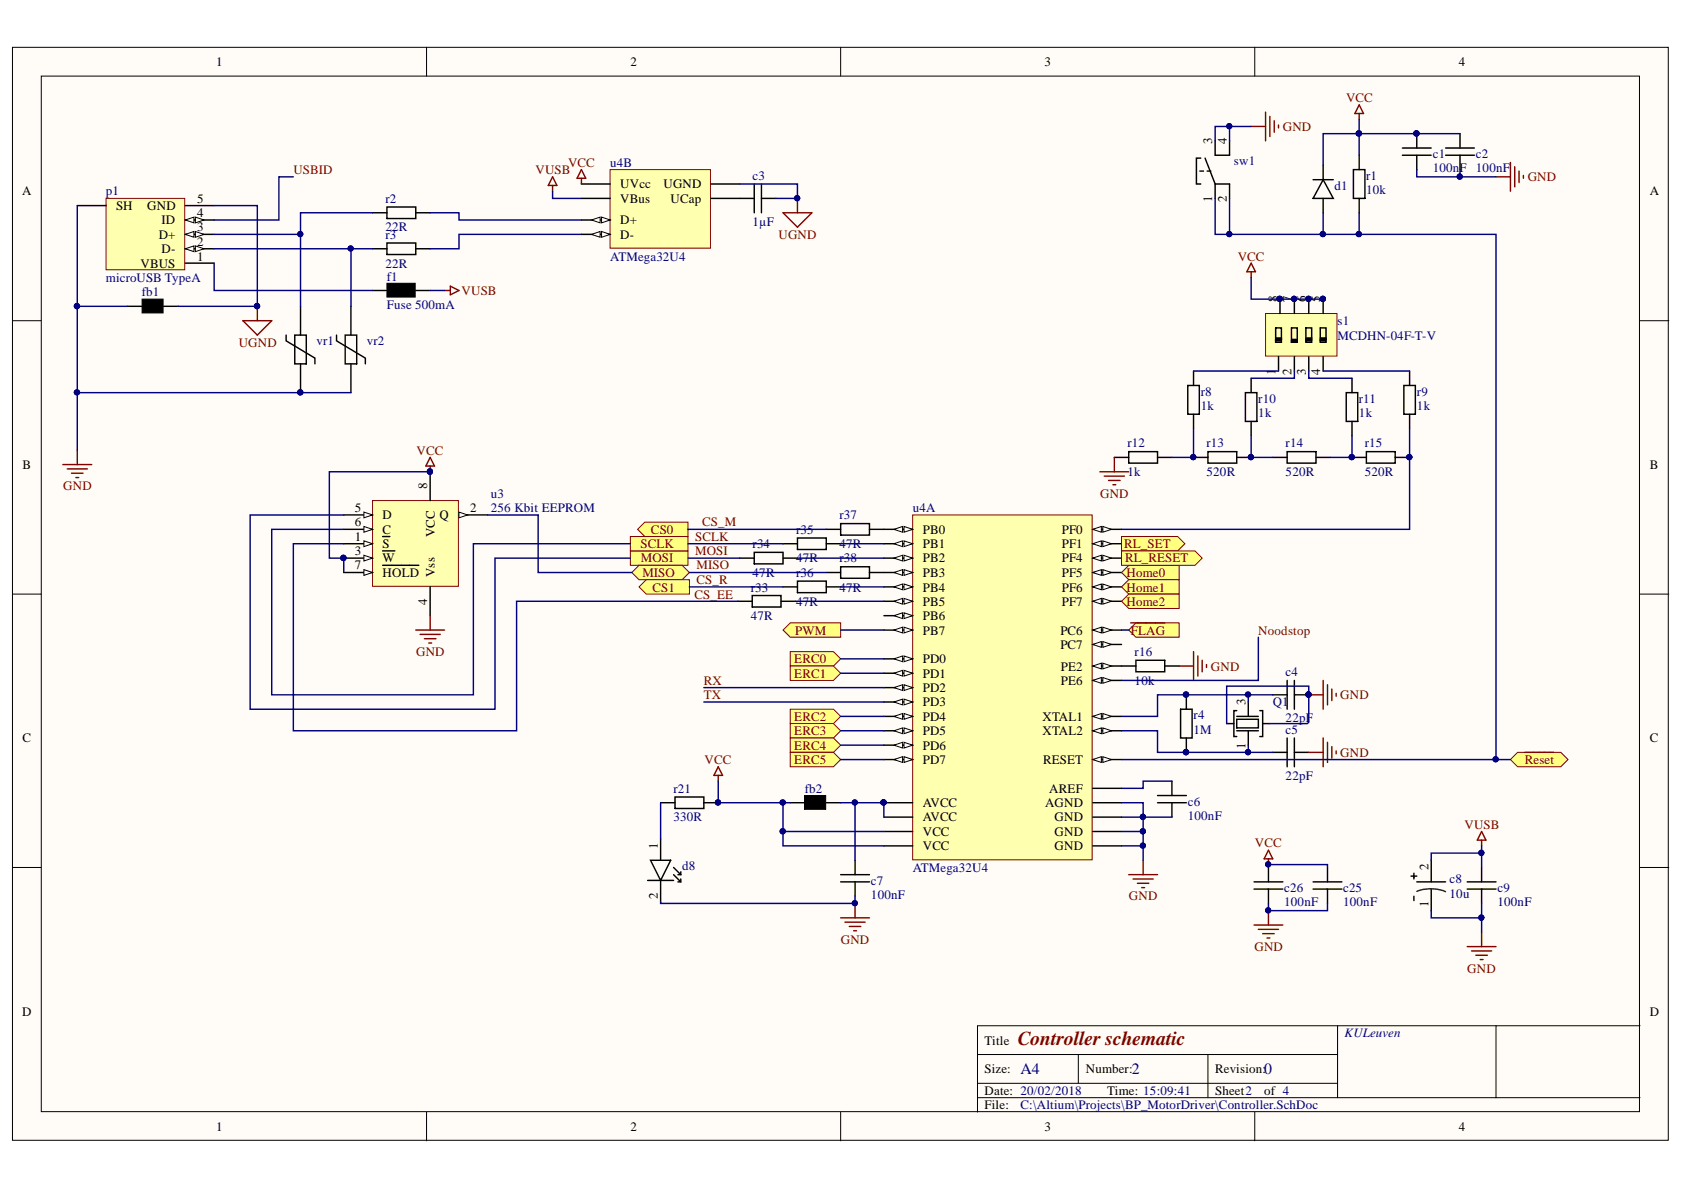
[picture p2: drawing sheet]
<svg xmlns="http://www.w3.org/2000/svg" width="297mm" height="210mm" viewBox="0 0 297 210" stroke-linecap="round" stroke-linejoin="round" font-family="sans-serif">
<g fill="#fffcf8" stroke="#000" stroke-width=".18">
<path d="M2.2 8.3h292.1v192.8h-292.1z"/>
<path d="M7.3 13.4h281.9v182.7h-281.9z"/>
</g>
<g fill="none" stroke="#000" stroke-width=".18">
<path d="M75.2 8.3v5.1M148.3 8.3v5.1M221.3 8.3v5.1M2.2 56.6h5.1M289.3 56.6h5.1M2.2 104.8h5.1M289.3 104.8h5.1M2.2 153h5.1M289.3 153h5.1M75.2 196.2v5M148.3 196.2v5M172.4 186h63.5"/>
<path d="M172.4 193.6h116.9M172.4 191.1h63.5M190.2 186v5.1M213.1 186v7.6M221.3 196.2v5M235.9 180.9v12.7M263.9 180.9h-91.5v15.3M289.3 180.9h-25.4v12.7"/>
</g>
<path d="M18.7 35h13.9v12.6h-13.9z" fill="#ffffb0" stroke="#800000" stroke-width=".18"/>
<path d="M13.6 36.3h5.1M32.7 38.8h5.1M32.7 36.3h5.1M32.7 46.4h5.1M32.7 43.9h5.1M32.7 41.3h5.1" fill="none" stroke="#000" stroke-width=".25"/>
<path d="M161 90.8h31.6v60.9h-31.6z" fill="#ffffb0" stroke="#800000" stroke-width=".18"/>
<path d="M192.7 93.4h5.1M155.9 149.2h5.1M155.9 146.7h5.1M155.9 144.1h5.1M155.9 141.6h5.1" fill="none" stroke="#000" stroke-width=".25"/>
<circle cx="155.8" cy="141.5" r=".46" fill="#000080" stroke="#000080" stroke-width=".18"/>
<path d="M192.7 93.4l1.6-.5v1z" fill="#fffcf8"/>
<path d="M192.7 93.4l1.6-.5v1z" fill="none" stroke="#000" stroke-width=".18"/>
<path d="M194.5 92.9l1.5 .5-1.5 .5z" fill="#fffcf8"/>
<path d="M194.5 92.9l1.5 .5-1.5 .5z" fill="none" stroke="#000" stroke-width=".18"/>
<path d="M192.7 95.9h5.1" fill="none" stroke="#000" stroke-width=".25"/>
<path d="M192.7 95.9l1.6-.5v1z" fill="#fffcf8"/>
<path d="M192.7 95.9l1.6-.5v1z" fill="none" stroke="#000" stroke-width=".18"/>
<path d="M194.5 95.4l1.5 .5-1.5 .5z" fill="#fffcf8"/>
<path d="M194.5 95.4l1.5 .5-1.5 .5z" fill="none" stroke="#000" stroke-width=".18"/>
<path d="M192.7 98.4h5.1" fill="none" stroke="#000" stroke-width=".25"/>
<path d="M192.7 98.4l1.6-.5v1.1z" fill="#fffcf8"/>
<path d="M192.7 98.4l1.6-.5v1.1z" fill="none" stroke="#000" stroke-width=".18"/>
<path d="M194.5 97.9l1.5 .5-1.5 .6z" fill="#fffcf8"/>
<path d="M194.5 97.9l1.5 .5-1.5 .6z" fill="none" stroke="#000" stroke-width=".18"/>
<path d="M192.7 101h5.1" fill="none" stroke="#000" stroke-width=".25"/>
<path d="M192.7 101l1.6-.5v1z" fill="#fffcf8"/>
<path d="M192.7 101l1.6-.5v1z" fill="none" stroke="#000" stroke-width=".18"/>
<path d="M194.5 100.5l1.5 .5-1.5 .5z" fill="#fffcf8"/>
<path d="M194.5 100.5l1.5 .5-1.5 .5z" fill="none" stroke="#000" stroke-width=".18"/>
<path d="M192.7 103.5h5.1" fill="none" stroke="#000" stroke-width=".25"/>
<path d="M192.7 103.5l1.6-.5v1z" fill="#fffcf8"/>
<path d="M192.7 103.5l1.6-.5v1z" fill="none" stroke="#000" stroke-width=".18"/>
<path d="M194.5 103l1.5 .5-1.5 .5z" fill="#fffcf8"/>
<path d="M194.5 103l1.5 .5-1.5 .5z" fill="none" stroke="#000" stroke-width=".18"/>
<path d="M192.7 106.1h5.1" fill="none" stroke="#000" stroke-width=".25"/>
<path d="M192.7 106.1l1.6-.5v1z" fill="#fffcf8"/>
<path d="M192.7 106.1l1.6-.5v1z" fill="none" stroke="#000" stroke-width=".18"/>
<path d="M194.5 105.6l1.5 .5-1.5 .5z" fill="#fffcf8"/>
<path d="M194.5 105.6l1.5 .5-1.5 .5z" fill="none" stroke="#000" stroke-width=".18"/>
<path d="M155.9 116.2h5.1" fill="none" stroke="#000" stroke-width=".25"/>
<path d="M159.5 115.7l1.5 .5-1.5 .5z" fill="#fffcf8"/>
<path d="M159.5 115.7l1.5 .5-1.5 .5z" fill="none" stroke="#000" stroke-width=".18"/>
<path d="M157.7 116.2l1.5-.5v1z" fill="#fffcf8"/>
<path d="M157.7 116.2l1.5-.5v1z" fill="none" stroke="#000" stroke-width=".18"/>
<path d="M155.9 118.8h5.1" fill="none" stroke="#000" stroke-width=".25"/>
<path d="M159.5 118.2l1.5 .6-1.5 .5z" fill="#fffcf8"/>
<path d="M159.5 118.2l1.5 .6-1.5 .5z" fill="none" stroke="#000" stroke-width=".18"/>
<path d="M157.7 118.8l1.5-.6v1.1z" fill="#fffcf8"/>
<path d="M157.7 118.8l1.5-.6v1.1z" fill="none" stroke="#000" stroke-width=".18"/>
<path d="M155.9 121.3h5.1" fill="none" stroke="#000" stroke-width=".25"/>
<path d="M159.5 120.8l1.5 .5-1.5 .5z" fill="#fffcf8"/>
<path d="M159.5 120.8l1.5 .5-1.5 .5z" fill="none" stroke="#000" stroke-width=".18"/>
<path d="M157.7 121.3l1.5-.5v1z" fill="#fffcf8"/>
<path d="M157.7 121.3l1.5-.5v1z" fill="none" stroke="#000" stroke-width=".18"/>
<path d="M155.9 123.8h5.1" fill="none" stroke="#000" stroke-width=".25"/>
<path d="M159.5 123.3l1.5 .5-1.5 .5z" fill="#fffcf8"/>
<path d="M159.5 123.3l1.5 .5-1.5 .5z" fill="none" stroke="#000" stroke-width=".18"/>
<path d="M157.7 123.8l1.5-.5v1z" fill="#fffcf8"/>
<path d="M157.7 123.8l1.5-.5v1z" fill="none" stroke="#000" stroke-width=".18"/>
<path d="M155.9 126.4h5.1" fill="none" stroke="#000" stroke-width=".25"/>
<path d="M159.5 125.9l1.5 .5-1.5 .5z" fill="#fffcf8"/>
<path d="M159.5 125.9l1.5 .5-1.5 .5z" fill="none" stroke="#000" stroke-width=".18"/>
<path d="M157.7 126.4l1.5-.5v1z" fill="#fffcf8"/>
<path d="M157.7 126.4l1.5-.5v1z" fill="none" stroke="#000" stroke-width=".18"/>
<path d="M155.9 128.9h5.1" fill="none" stroke="#000" stroke-width=".25"/>
<path d="M159.5 128.4l1.5 .5-1.5 .5z" fill="#fffcf8"/>
<path d="M159.5 128.4l1.5 .5-1.5 .5z" fill="none" stroke="#000" stroke-width=".18"/>
<path d="M157.7 128.9l1.5-.5v1z" fill="#fffcf8"/>
<path d="M157.7 128.9l1.5-.5v1z" fill="none" stroke="#000" stroke-width=".18"/>
<path d="M155.9 131.4h5.1" fill="none" stroke="#000" stroke-width=".25"/>
<path d="M159.5 130.9l1.5 .5-1.5 .5z" fill="#fffcf8"/>
<path d="M159.5 130.9l1.5 .5-1.5 .5z" fill="none" stroke="#000" stroke-width=".18"/>
<path d="M157.7 131.4l1.5-.5v1z" fill="#fffcf8"/>
<path d="M157.7 131.4l1.5-.5v1z" fill="none" stroke="#000" stroke-width=".18"/>
<path d="M155.9 134h5.1" fill="none" stroke="#000" stroke-width=".25"/>
<path d="M159.5 133.5l1.5 .5-1.5 .5z" fill="#fffcf8"/>
<path d="M159.5 133.5l1.5 .5-1.5 .5z" fill="none" stroke="#000" stroke-width=".18"/>
<path d="M157.7 134l1.5-.5v1z" fill="#fffcf8"/>
<path d="M157.7 134l1.5-.5v1z" fill="none" stroke="#000" stroke-width=".18"/>
<path d="M155.9 93.4h5.1M155.9 95.9h5.1M155.9 98.4h5.1" fill="none" stroke="#000" stroke-width=".25"/>
<path d="M159.5 97.9l1.5 .5-1.5 .6z" fill="#fffcf8"/>
<path d="M159.5 97.9l1.5 .5-1.5 .6z" fill="none" stroke="#000" stroke-width=".18"/>
<path d="M157.7 98.4l1.5-.5v1.1z" fill="#fffcf8"/>
<path d="M157.7 98.4l1.5-.5v1.1z" fill="none" stroke="#000" stroke-width=".18"/>
<path d="M155.9 101h5.1" fill="none" stroke="#000" stroke-width=".25"/>
<path d="M159.5 100.5l1.5 .5-1.5 .5z" fill="#fffcf8"/>
<path d="M159.5 100.5l1.5 .5-1.5 .5z" fill="none" stroke="#000" stroke-width=".18"/>
<path d="M157.7 101l1.5-.5v1z" fill="#fffcf8"/>
<path d="M157.7 101l1.5-.5v1z" fill="none" stroke="#000" stroke-width=".18"/>
<path d="M155.9 103.5h5.1" fill="none" stroke="#000" stroke-width=".25"/>
<path d="M159.5 103l1.5 .5-1.5 .5z" fill="#fffcf8"/>
<path d="M159.5 103l1.5 .5-1.5 .5z" fill="none" stroke="#000" stroke-width=".18"/>
<path d="M157.7 103.5l1.5-.5v1z" fill="#fffcf8"/>
<path d="M157.7 103.5l1.5-.5v1z" fill="none" stroke="#000" stroke-width=".18"/>
<path d="M155.9 106.1h5.1" fill="none" stroke="#000" stroke-width=".25"/>
<path d="M159.5 105.6l1.5 .5-1.5 .5z" fill="#fffcf8"/>
<path d="M159.5 105.6l1.5 .5-1.5 .5z" fill="none" stroke="#000" stroke-width=".18"/>
<path d="M157.7 106.1l1.5-.5v1z" fill="#fffcf8"/>
<path d="M157.7 106.1l1.5-.5v1z" fill="none" stroke="#000" stroke-width=".18"/>
<path d="M155.9 108.6h5.1" fill="none" stroke="#000" stroke-width=".25"/>
<path d="M159.5 108.1l1.5 .5-1.5 .5z" fill="#fffcf8"/>
<path d="M159.5 108.1l1.5 .5-1.5 .5z" fill="none" stroke="#000" stroke-width=".18"/>
<path d="M157.7 108.6l1.5-.5v1z" fill="#fffcf8"/>
<path d="M157.7 108.6l1.5-.5v1z" fill="none" stroke="#000" stroke-width=".18"/>
<path d="M155.9 111.1h5.1" fill="none" stroke="#000" stroke-width=".25"/>
<path d="M159.5 110.6l1.5 .5-1.5 .5z" fill="#fffcf8"/>
<path d="M159.5 110.6l1.5 .5-1.5 .5z" fill="none" stroke="#000" stroke-width=".18"/>
<path d="M157.7 111.1l1.5-.5v1z" fill="#fffcf8"/>
<path d="M157.7 111.1l1.5-.5v1z" fill="none" stroke="#000" stroke-width=".18"/>
<path d="M192.7 111.1h5.1" fill="none" stroke="#000" stroke-width=".25"/>
<path d="M192.7 111.1l1.6-.5v1z" fill="#fffcf8"/>
<path d="M192.7 111.1l1.6-.5v1z" fill="none" stroke="#000" stroke-width=".18"/>
<path d="M194.5 110.6l1.5 .5-1.5 .5z" fill="#fffcf8"/>
<path d="M194.5 110.6l1.5 .5-1.5 .5z" fill="none" stroke="#000" stroke-width=".18"/>
<path d="M192.7 113.7h5.1" fill="none" stroke="#000" stroke-width=".25"/>
<path d="M192.7 113.7l1.6-.5v1z" fill="#fffcf8"/>
<path d="M192.7 113.7l1.6-.5v1z" fill="none" stroke="#000" stroke-width=".18"/>
<path d="M194.5 113.2l1.5 .5-1.5 .5z" fill="#fffcf8"/>
<path d="M194.5 113.2l1.5 .5-1.5 .5z" fill="none" stroke="#000" stroke-width=".18"/>
<path d="M192.7 117.5h5.1" fill="none" stroke="#000" stroke-width=".25"/>
<path d="M192.7 117.5l1.6-.5v1z" fill="#fffcf8"/>
<path d="M192.7 117.5l1.6-.5v1z" fill="none" stroke="#000" stroke-width=".18"/>
<path d="M194.5 117l1.5 .5-1.5 .5z" fill="#fffcf8"/>
<path d="M194.5 117l1.5 .5-1.5 .5z" fill="none" stroke="#000" stroke-width=".18"/>
<path d="M192.7 120h5.1M192.7 128.9h5.1" fill="none" stroke="#000" stroke-width=".25"/>
<path d="M192.7 128.9l1.6-.5v1z" fill="#fffcf8"/>
<path d="M192.7 128.9l1.6-.5v1z" fill="none" stroke="#000" stroke-width=".18"/>
<path d="M194.5 128.4l1.5 .5-1.5 .5z" fill="#fffcf8"/>
<path d="M194.5 128.4l1.5 .5-1.5 .5z" fill="none" stroke="#000" stroke-width=".18"/>
<path d="M192.7 126.4h5.1" fill="none" stroke="#000" stroke-width=".25"/>
<path d="M192.7 126.4l1.6-.5v1z" fill="#fffcf8"/>
<path d="M192.7 126.4l1.6-.5v1z" fill="none" stroke="#000" stroke-width=".18"/>
<path d="M194.5 125.9l1.5 .5-1.5 .5z" fill="#fffcf8"/>
<path d="M194.5 125.9l1.5 .5-1.5 .5z" fill="none" stroke="#000" stroke-width=".18"/>
<path d="M192.7 134h5.1" fill="none" stroke="#000" stroke-width=".25"/>
<path d="M192.7 134l1.6-.5v1z" fill="#fffcf8"/>
<path d="M192.7 134l1.6-.5v1z" fill="none" stroke="#000" stroke-width=".18"/>
<path d="M194.5 133.5l1.5 .5-1.5 .5z" fill="#fffcf8"/>
<path d="M194.5 133.5l1.5 .5-1.5 .5z" fill="none" stroke="#000" stroke-width=".18"/>
<path d="M192.7 139.1h5.1M192.7 141.6h5.1M192.7 144.1h5.1M192.7 146.7h5.1M192.7 149.2h5.1" fill="none" stroke="#000" stroke-width=".25"/>
<circle cx="155.8" cy="141.5" r=".46" fill="#000080" stroke="#000080" stroke-width=".18"/>
<path d="M107.6 29.9h17.7v13.9h-17.7z" fill="#ffffb0" stroke="#800000" stroke-width=".18"/>
<g fill="none" stroke="#000" stroke-width=".25">
<path d="M65.7 37.5h2.6M68.3 36.5h5v2h-5zM73.3 37.5h2.6M102.6 32.5h5M102.6 38.8h5M102.6 35h5M125.4 32.5h5.1M125.4 35h7.6M133 32.5v5M134.3 35h2.6M134.3 32.5v5M22.5 54h2.6"/>
<path d="M28.9 54h2.5M50.5 59.1v1l5.1 3.1v1M52 59.1h2v5.1h-2zM53 54v5.1M59.4 59.1v1l5 3.1v1M60.9 59.1h2v5.1h-2zM61.9 54v5.1M65.7 43.9h2.6M65.7 51.2h2.6M68.3 42.9h5v2h-5zM73.3 43.9h2.6M73.3 51.2h2.6"/>
<path d="M102.6 41.3h5M53 64.2v5.1M61.9 64.2v5.1M206.7 137.8v2.5M208.2 125.1h2.1v5.1h-2.1zM216.4 127.6h1.2M218.1 126.9h3.9v1.5h-3.9zM218.1 125.3h-.5v4.6h.5M218.1 128.9h3.9M218.1 126.4h3.9M220.2 123.8v2.6M220.2 128.9v2.5"/>
<path d="M222.2 125.3h.5v4.6h-.5M222.7 127.6h1.3M224.5 122.6h2.5M224.5 132.7h2.5M227 120v5.1M227 130.2v5M228.3 120v5.1M228.3 130.2v5M228.3 132.7h2.6M139.4 141.6h2.5M145.7 141.6h2.6M148.3 155.6h5.1"/>
<path d="M148.3 154.3h5.1M150.8 151.7v2.6M150.8 155.6v2.5M204.2 141.6h5.1M204.2 140.3h5.1M206.7 141.6v2.5"/>
</g>
<g fill="none" stroke="#800000" stroke-width=".25">
<path d="M102.6 29.9l.7 1.5h-1.5zM102.6 31.4v1.1M138.1 37.5h5.1l-2.5 2.6zM140.7 35v2.5M42.8 56.6h5.1l-2.5 2.5zM45.4 54v2.6M13.6 79.4v2.5M11.1 81.9h5.1M11.9 82.7h3.5M12.6 83.5h2M13.4 84.2h.5M126.7 135.2l.7 1.6h-1.5z"/>
<path d="M126.7 136.8v1M230.9 122.6h2.5M230.9 132.7h2.5M233.4 120v5.1M233.4 130.2v5M234.2 120.8v3.5M234.2 130.9v3.6M234.9 121.5v2.1M234.9 131.7v2M235.7 122.3v.5M235.7 132.5v.5M150.8 159.4v2.5"/>
<path d="M199.1 154.3h5.1M199.9 155h3.5M200.6 155.8h2.1M201.4 156.6h.5M201.6 151.7v2.6M148.3 161.9h5.1M149 162.7h3.6M149.8 163.4h2M150.6 164.2h.5"/>
</g>
<g fill="#000080" stroke="#000080" stroke-width=".18">
<circle cx="45.3" cy="54" r=".46"/>
<circle cx="53" cy="69.2" r=".46"/>
<circle cx="140.6" cy="35" r=".46"/>
<circle cx="150.8" cy="159.3" r=".46"/>
</g>
<path d="M25.1 52.8h3.7v2.4h-3.7zM68.3 50h4.9v2.4h-4.9zM141.9 140.3h3.7v2.5h-3.7z" fill="#000" stroke="#000" stroke-width=".18"/>
<g fill="#ffff80" stroke="#800000" stroke-width=".18">
<path d="M111.2 97.2h10.2v2.5h-10.2z" fill-rule="evenodd"/>
<path d="M111.4 101l1.3-1.3h7.6l1.3 1.3-1.3 1.3h-7.6z" fill-rule="evenodd"/>
<path d="M111.2 94.6h10.2v2.6h-10.2z" fill-rule="evenodd"/>
</g>
<g fill="none" stroke="#000" stroke-width=".25">
<path d="M211.8 27.9h-.8v4.6h.8M212.6 27.9l1.7 4.6M214.3 24.8v2.6h2.6v-2.6M214.3 32.5v2.5M214.3 32.5h2.6v2.5M231.6 31.7h3.6M233.4 31.7l1.8 3.3h-3.6zM233.4 29.2v2.5M233.4 35v2.5M238.7 29.9h2.1v5.1h-2.1zM239.7 27.4v2.5M239.7 35v2.5"/>
<path d="M247.4 27.4h5M247.4 26.1h5M249.9 27.4v2.5M255 27.4h5.1M255 26.1h5.1M257.5 23.6v2.5M257.5 27.4v2.5M248.9 154.5h1M249.4 154v1M249.4 158.1v.8M249.9 155.6h5.1M252.4 151.7v3.9"/>
<path d="M252.4 156.8v3.8M258.8 156.8h5.1M258.8 155.6h5.1M261.3 153v2.6M261.3 156.8v2.6"/>
</g>
<path d="M213.6 30.2h-2.6" fill="none" stroke="#000" stroke-width=".25" stroke-dasharray=".6 .6"/>
<g fill="none" stroke="#800000" stroke-width=".25">
<path d="M223.2 19.8v5M239.7 18.5l.8 1.5h-1.5zM97.5 31.2l.7 1.5h-1.5zM97.5 32.7v1M220.7 22.3h2.5M224 20.5v3.6M224.8 21.3v2M225.5 22.1v.5M239.7 20v1M263.9 31.2h2.5M266.4 28.7v5M267.2 29.4v3.6"/>
<path d="M267.9 30.2v2M268.7 30.9v.5M78.4 51.2h1M79.4 50.5l1.6 .7-1.6 .8zM261.3 146.7l.8 1.5h-1.5zM261.3 148.2v1M258.8 167h5.1M259.6 167.7h3.5M260.3 168.5h2.1M261.1 169.3h.5M261.3 164.4v2.6"/>
</g>
<path d="M249.9 157.2a6.7 6.7 0 0 1 5.1 .1" fill="none" stroke="#172721" stroke-width=".25"/>
<path d="M223.2 55.3h12.6v7.5h-12.6z" fill="#ffffb0" stroke="#800000" stroke-width=".18"/>
<g fill="none" stroke="#000" stroke-width=".25">
<path d="M225 57.8h1v2.6h-1zM225 59.6h1v.3h-1v.2h1M227.8 57.8h1v2.6h-1zM227.8 59.9h1v.2h-1v.3h1M230.3 57.8h1.1v2.6h-1.1zM230.3 59.6h1.1v.3h-1.1v.2h1.1M232.9 57.8h1v2.6h-1zM232.9 59.6h1v.3h-1v.2h1M199.1 79.7h5.1v2h-5.1zM209.5 68h2v5.1h-2zM210.5 65.5v2.5M210.5 73.1v2.5"/>
<path d="M213.1 79.7h5v2h-5zM219.7 69.3h2v5h-2zM220.7 66.7v2.6M220.7 74.3v2.6M225.5 62.9v2.6M227 79.7h5.1v2h-5.1zM228.3 62.9v2.6M230.9 62.9v2.6M233.4 62.9v2.6M237.5 69.3h2v5h-2zM238.5 66.7v2.6M238.5 74.3v2.6"/>
<path d="M241 79.7h5.1v2h-5.1zM247.6 68h2.1v5.1h-2.1zM248.6 65.5v2.5M248.6 73.1v2.5M196.6 80.7h2.5M204.2 80.7h2.5M210.5 80.7h2.6M218.1 80.7h2.6M224.5 80.7h2.5M232.1 80.7h2.6M238.5 80.7h2.5M246.1 80.7h2.5"/>
</g>
<path d="M220.7 46.4l.8 1.5h-1.6zM220.7 47.9v1.1M194 83.2h5.1M194.8 84h3.5M195.5 84.7h2.1M196.3 85.5h.5M196.6 80.7v2.5" fill="none" stroke="#800000" stroke-width=".25"/>
<g fill="#000080" stroke="#000080" stroke-width=".18">
<circle cx="248.6" cy="80.6" r=".46"/>
<circle cx="238.4" cy="80.6" r=".46"/>
<circle cx="220.6" cy="80.6" r=".46"/>
<circle cx="210.5" cy="80.6" r=".46"/>
</g>
<g fill="#ffff80" stroke="#800000" stroke-width=".18">
<path d="M112.5 93.4l1.2-1.3h7.7v2.5h-7.7z" fill-rule="evenodd"/>
<path d="M112.7 103.5l1.3-1.2h7.6v2.5h-7.6z" fill-rule="evenodd"/>
</g>
<path d="M197.8 117.5h2.6M200.4 116.5h5v2h-5zM205.4 117.5h2.6" fill="none" stroke="#000" stroke-width=".25"/>
<path d="M208 117.5h2.5M210.5 114.9v5.1M211.3 115.7v3.6M212.1 116.5v2M212.8 117.2v.5" fill="none" stroke="#800000" stroke-width=".25"/>
<g fill="#ffff80" stroke="#800000" stroke-width=".18">
<path d="M139.4 114.9h7.6l1.3 1.3-1.3 1.3h-7.6z" fill-rule="evenodd"/>
<path d="M139.4 117.5h7.6l1.3 1.3-1.3 1.2h-7.6z" fill-rule="evenodd"/>
<path d="M139.4 125.1h7.6l1.3 1.3-1.3 1.2h-7.6z" fill-rule="evenodd"/>
<path d="M139.4 127.6h7.6l1.3 1.3-1.3 1.3h-7.6z" fill-rule="evenodd"/>
<path d="M139.4 130.2h7.6l1.3 1.2-1.3 1.3h-7.6z" fill-rule="evenodd"/>
<path d="M139.4 132.7h7.6l1.3 1.3-1.3 1.2h-7.6z" fill-rule="evenodd"/>
<path d="M197.8 101l1.3-1.3h8.9v2.6h-8.9z" fill-rule="evenodd"/>
<path d="M197.8 103.5l1.3-1.2h8.9v2.5h-8.9z" fill-rule="evenodd"/>
<path d="M197.8 106.1l1.3-1.3h8.9v2.5h-8.9z" fill-rule="evenodd"/>
</g>
<path d="M65.7 88.3h15.2v15.1h-15.2z" fill="#ffffb0" stroke="#800000" stroke-width=".18"/>
<path d="M60.6 95.9h5.1" fill="none" stroke="#000" stroke-width=".25"/>
<path d="M64.2 95.4l1.5 .5-1.5 .5z" fill="#fffcf8"/>
<path d="M64.2 95.4l1.5 .5-1.5 .5z" fill="none" stroke="#000" stroke-width=".18"/>
<path d="M67.5 94.6h1.3M81 90.8h5" fill="none" stroke="#000" stroke-width=".25"/>
<path d="M81 90.3l1.5 .5-1.5 .5z" fill="#fffcf8"/>
<path d="M81 90.3l1.5 .5-1.5 .5z" fill="none" stroke="#000" stroke-width=".18"/>
<path d="M60.6 98.4h5.1M60.6 90.8h5.1M67.5 97.2h2.2M75.9 103.5v5.1" fill="none" stroke="#000" stroke-width=".25"/>
<path d="M64.2 90.3l1.5 .5-1.5 .5z" fill="#fffcf8"/>
<path d="M64.2 90.3l1.5 .5-1.5 .5z" fill="none" stroke="#000" stroke-width=".18"/>
<path d="M60.6 93.4h5.1" fill="none" stroke="#000" stroke-width=".25"/>
<path d="M64.2 92.9l1.5 .5-1.5 .5z" fill="#fffcf8"/>
<path d="M64.2 92.9l1.5 .5-1.5 .5z" fill="none" stroke="#000" stroke-width=".18"/>
<path d="M60.6 101h5.1" fill="none" stroke="#000" stroke-width=".25"/>
<path d="M64.2 100.5l1.5 .5-1.5 .5z" fill="#fffcf8"/>
<path d="M64.2 100.5l1.5 .5-1.5 .5z" fill="none" stroke="#000" stroke-width=".18"/>
<path d="M67.5 99.7h6.4M221.2 156.8h5.1M221.2 155.6h5.1M223.7 153v2.6M223.7 156.8v2.6M231.6 156.8h5.1M231.6 155.6h5.1M234.2 153v2.6M234.2 156.8v2.6" fill="none" stroke="#000" stroke-width=".25"/>
<path d="M75.1 82.2l.8-1.5 .7 1.5M73.3 111.1h5.1M74.1 111.9h3.6M74.9 112.7h2M75.6 113.4h.5M75.9 108.6v2.5" fill="none" stroke="#800000" stroke-width=".25"/>
<path d="M199.1 111.1l1.3-1.2h7.6v2.5h-7.6z" fill-rule="evenodd" fill="#ffff80" stroke="#800000" stroke-width=".18"/>
<path d="M199.5 109.9h5.9" fill="none" stroke="#800000" stroke-width=".25"/>
<g fill="#ffff80" stroke="#800000" stroke-width=".18">
<path d="M138.1 111.1l1.3-1.2h8.9v2.5h-8.9z" fill-rule="evenodd"/>
<path d="M266.4 134l1.3-1.3h7.6l1.3 1.3-1.3 1.2h-7.6z" fill-rule="evenodd"/>
</g>
<path d="M268.9 132.7h5.1" fill="none" stroke="#800000" stroke-width=".25"/>
<path d="M114.2 155.3h4.6M114.7 151.7h3.6l-1.8 3.6zM116.5 141.6h2.6M116.5 147.9v3.8M116.5 155.3v3.8M118.8 153l1.3 1.3M118.8 154.3l1.3 1.3M119.1 140.6h5v2h-5zM120.1 153.8v.5h-.5M120.1 155v.6h-.5M124.1 141.6h2.6" fill="none" stroke="#000" stroke-width=".25"/>
<circle cx="126.6" cy="141.5" r=".46" fill="#000080" stroke="#000080" stroke-width=".18"/>
<g fill="#ffff80" stroke="#800000" stroke-width=".18">
<path d="M197.8 94.6h9.9l1.3 1.3-1.3 1.3h-9.9z" fill-rule="evenodd"/>
<path d="M197.8 97.2h13l1.3 1.2-1.3 1.3h-13z" fill-rule="evenodd"/>
</g>
<path d="M223.7 151.5v1M223.7 150l.8 1.5h-1.5zM221.2 163.2h5.1M222 163.9h3.5M222.7 164.7h2.1M223.5 165.4h.5M223.7 160.6v2.6" fill="none" stroke="#800000" stroke-width=".25"/>
<g fill="#000080" stroke="#000080" stroke-width=".18">
<circle cx="223.7" cy="160.6" r=".46"/>
<circle cx="223.7" cy="152.5" r=".46"/>
<circle cx="61.9" cy="43.8" r=".46"/>
<circle cx="53" cy="41.3" r=".46"/>
<circle cx="13.6" cy="54" r=".47"/>
<circle cx="45.3" cy="54" r=".46"/>
<circle cx="53" cy="69.2" r=".46"/>
<circle cx="13.6" cy="69.2" r=".46"/>
<circle cx="138.1" cy="146.6" r=".47"/>
<circle cx="155.8" cy="141.5" r=".46"/>
<circle cx="201.6" cy="144.1" r=".46"/>
<circle cx="201.6" cy="146.6" r=".46"/>
<circle cx="201.6" cy="149.2" r=".46"/>
<circle cx="140.6" cy="35" r=".46"/>
<circle cx="138.1" cy="141.5" r=".46"/>
<circle cx="126.6" cy="141.5" r=".46"/>
<circle cx="150.8" cy="141.5" r=".46"/>
<circle cx="220.1" cy="132.7" r=".46"/>
<circle cx="220.1" cy="122.5" r=".46"/>
<circle cx="216.8" cy="22.3" r=".46"/>
<circle cx="216.8" cy="41.3" r=".46"/>
<circle cx="239.7" cy="23.5" r=".47"/>
<circle cx="233.3" cy="41.3" r=".46"/>
<circle cx="239.7" cy="41.3" r=".46"/>
<circle cx="257.5" cy="31.2" r=".46"/>
<circle cx="261.3" cy="150.4" r=".46"/>
<circle cx="261.3" cy="161.9" r=".46"/>
<circle cx="248.6" cy="80.6" r=".46"/>
<circle cx="238.4" cy="80.6" r=".46"/>
<circle cx="220.6" cy="80.6" r=".46"/>
<circle cx="210.5" cy="80.6" r=".46"/>
<circle cx="263.8" cy="133.9" r=".46"/>
<circle cx="150.8" cy="159.3" r=".46"/>
</g>
<g fill="none" stroke="#000" stroke-width=".25">
<path d="M130.5 98.4h2.5M133 97.4h5.1v2.1h-5.1zM138.1 95.9h2.6M138.1 98.4h2.6M140.7 94.9h5v2h-5zM145.7 93.4h2.6M145.7 95.9h2.6M148.3 92.4h5.1v2h-5.1zM148.3 100h5.1v2h-5.1zM153.4 93.4h2.5M130.1 106.1h2.6M132.7 105h5.1v2.1h-5.1z"/>
<path d="M137.8 106.1h2.5M138.1 103.5h2.6M140.7 102.5h5v2h-5zM145.7 101h2.6M145.7 103.5h2.6M153.4 101h2.5"/>
</g>
<g fill="none" stroke="#000080" stroke-width=".25">
<path d="M13.6 36.3v43.1M37.8 36.3h7.6v17.7h-14M51.7 31.2h-2.5v7.6h-11.4M65.7 37.5h-12.7v3.8h-15.2M75.9 37.5h5.1v1.3h21.6M97.5 33.7v1.3h5.1M130.5 32.5h10.2v2.5h-3.8M214.3 35v6.3h2.6v-6.3M216.9 22.3v2.5M220.7 22.3h-6.4v2.5M233.4 37.5v3.8M239.7 27.4v-3.8h-6.3v5.6"/>
<path d="M239.7 21v2.6h17.8M239.7 37.5v3.8M249.9 29.9v1.3h14M257.5 29.9v1.3M13.6 54h8.9M37.8 46.4v4.8h27.9M37.8 43.9h27.9M53 41.3v12.7M61.9 43.9v10.1M75.9 51.2h2.5M102.6 41.3h-21.6v2.6h-5.1M216.9 41.3h47v92.7h-66.1"/>
<path d="M220.7 49v3.8h12.9M13.6 69.3h48.3M210.5 75.6v5.1h-3.8M210.5 65.5h15M220.7 76.9v3.8h3.8M228.3 65.5v1.2h-7.6M230.9 65.5v1.2h7.6M233.4 65.5h15.2M238.5 76.9v3.8h-3.8M248.6 75.6v17.8h-50.8M60.6 93.4h-12.7v29.2h35.6v-26.7h27.7M60.6 90.8h-16.5v34.3h43.2v-26.7h23.9"/>
<path d="M60.6 95.9h-8.9v33h39.4v-22.8h39M75.9 83.2h-17.8v15.2h2.5v2.6M86 90.8h8.9v10.2h16.5M121.4 93.4h24.3M121.4 95.9h16.7M121.4 98.4h9.1M140.7 98.4h15.2M148.3 95.9h7.6M121.6 101h24.1M121.6 103.5h16.5M140.3 106.1h15.6M148.3 116.2h7.6"/>
<path d="M148.3 118.8h7.6M148.3 111.1h7.6M148.3 103.5h7.6M197.8 111.1h1.3M222 112.4v7.6h-24.2M124.1 123.8h31.8M124.1 121.3h31.8M126.7 137.8v3.8h11.4v7.6h17.8M148.3 134h7.6M148.3 131.4h7.6M148.3 128.9h7.6M148.3 126.4h7.6"/>
<path d="M197.8 128.9h6.4v3.8h20.3M206.7 137.8h-5.1v1.3h-3.8M216.4 127.6v-6.6h14.5v6.4l-.3 .2h-6.6M220.2 122.6v1.2M220.2 131.4v1.3M224.5 122.6h-20.3v3.8h-6.4M263.9 134h2.5M116.5 141.6v6.3M138.1 146.7h17.8M138.1 141.6h1.3M148.3 141.6h7.6v2.5M150.8 158.1v1.3h-34.3v-.3"/>
<path d="M150.8 141.6v10.1M197.8 144.1h3.8v7.6M197.8 141.6h3.8v2.5h5.1M197.8 146.7h3.8M197.8 149.2h3.8M223.7 159.4v1.2h10.5v-1.2M223.7 153v-.5h10.5v.5M261.3 149.2v3.8M261.3 159.4v5M261.3 150.5h-8.9v1.2M252.4 160.6v1.3h8.9"/>
</g>
<text font-size="6" fill="#000080" x="75.1" y="87.1">PIu308</text>
<g font-size="3.5" fill="#000080">
<text x="249.1" y="25.4">PIc101</text>
<text x="225.1" y="54.7">PIs108</text>
<text x="227.5" y="54.7">PIs107</text>
<text x="230" y="54.7">PIs106</text>
<text x="232.8" y="54.7">PIs105</text>
<text x="208.5" y="124.5">PIr401</text>
<text x="208.5" y="132.3">PIr402</text>
</g>
<text font-size="3.5" fill="#800000" x="179.5" y="184.3">Controller schematic</text>
<g font-size="2.8" fill="#000080">
<text x="180" y="189.5">A4</text>
<text x="199.6" y="189.5">2</text>
<text x="223" y="189.5">0</text>
</g>
<g font-size="2.3">
<text x="38.1" y="11.7">1</text>
<text x="111.2" y="11.7">2</text>
<text x="184.2" y="11.7">3</text>
<text x="257.3" y="11.7">4</text>
<text x="213.8" y="25.3" transform="rotate(-90 213.8 25.3)">3</text>
<text x="216.4" y="25.3" transform="rotate(-90 216.4 25.3)">4</text>
<text x="3.9" y="34.5">A</text>
<text x="34.8" y="35.7">5</text>
<text x="109.4" y="33.2">UVcc</text>
<text x="109.4" y="35.7">VBus</text>
<text x="117" y="33.2">UGND</text>
<text x="118.3" y="35.7">UCap</text>
<text x="213.8" y="35.7" transform="rotate(-90 213.8 35.7)">1</text>
<text x="216.4" y="35.7" transform="rotate(-90 216.4 35.7)">2</text>
<text x="291" y="34.5">A</text>
<text x="20.5" y="37">SH</text>
<text x="26" y="37">GND</text>
<text x="28.5" y="39.5">ID</text>
<text x="34.8" y="40.8">3</text>
<text x="34.8" y="38.3">4</text>
<text x="109.4" y="39.5">D+</text>
<text x="24.8" y="47.2">VBUS</text>
<text x="28" y="42.1">D+</text>
<text x="28.5" y="44.7">D-</text>
<text x="34.8" y="46">1</text>
<text x="34.8" y="43.4">2</text>
<text x="109.4" y="42.1">D-</text>
<text x="225.3" y="53.3" transform="rotate(-90 225.3 53.3)">8</text>
<text x="227.8" y="53.3" transform="rotate(-90 227.8 53.3)">7</text>
<text x="230.3" y="53.3" transform="rotate(-90 230.3 53.3)">6</text>
<text x="232.9" y="53.3" transform="rotate(-90 232.9 53.3)">5</text>
<text x="225" y="66.1" transform="rotate(-90 225 66.1)">1</text>
<text x="227.8" y="66.1" transform="rotate(-90 227.8 66.1)">2</text>
<text x="230.3" y="66.1" transform="rotate(-90 230.3 66.1)">3</text>
<text x="232.9" y="66.1" transform="rotate(-90 232.9 66.1)">4</text>
<text x="4" y="82.7">B</text>
<text x="291" y="82.7">B</text>
<text x="75.3" y="86.3" transform="rotate(-90 75.3 86.3)">8</text>
<text x="62.6" y="95.4">1</text>
<text x="62.6" y="90.3">5</text>
<text x="62.6" y="92.8">6</text>
<text x="67.5" y="91.6">D</text>
<text x="67.5" y="94.1">C</text>
<text x="76.7" y="94.8" transform="rotate(-90 76.7 94.8)">VCC</text>
<text x="77.5" y="91.6">Q</text>
<text x="82.9" y="90.3">2</text>
<text x="162.8" y="94.1">PB0</text>
<text x="187.3" y="94.1">PF0</text>
<text x="62.6" y="97.9">3</text>
<text x="62.6" y="100.4">7</text>
<text x="67.5" y="96.6">S</text>
<text x="67.5" y="99.2">W</text>
<text x="67.5" y="101.7">HOLD</text>
<text x="76.7" y="101.7" transform="rotate(-90 76.7 101.7)">Vss</text>
<text x="162.8" y="96.6">PB1</text>
<text x="162.8" y="99.2">PB2</text>
<text x="162.8" y="101.7">PB3</text>
<text x="187.3" y="96.6">PF1</text>
<text x="187.3" y="99.2">PF4</text>
<text x="187.3" y="101.7">PF5</text>
<text x="75.3" y="106.7" transform="rotate(-90 75.3 106.7)">4</text>
<text x="162.8" y="104.3">PB4</text>
<text x="162.8" y="106.9">PB5</text>
<text x="187.3" y="104.3">PF6</text>
<text x="187.3" y="106.9">PF7</text>
<text x="162.8" y="109.4">PB6</text>
<text x="162.8" y="111.9">PB7</text>
<text x="187" y="111.9">PC6</text>
<text x="162.8" y="117">PD0</text>
<text x="162.8" y="119.5">PD1</text>
<text x="187" y="114.5">PC7</text>
<text x="187.1" y="118.3">PE2</text>
<text x="162.8" y="122.1">PD2</text>
<text x="162.8" y="124.6">PD3</text>
<text x="187.1" y="120.8">PE6</text>
<text x="219.7" y="124.4" transform="rotate(-90 219.7 124.4)">3</text>
<text x="4" y="130.9">C</text>
<text x="162.8" y="127.1">PD4</text>
<text x="162.8" y="129.7">PD5</text>
<text x="183.9" y="129.7">XTAL2</text>
<text x="183.9" y="127.1">XTAL1</text>
<text x="291" y="130.9">C</text>
<text x="162.8" y="132.2">PD6</text>
<text x="162.8" y="134.7">PD7</text>
<text x="184" y="134.7">RESET</text>
<text x="219.7" y="132" transform="rotate(-90 219.7 132)">1</text>
<text x="162.8" y="142.4">AVCC</text>
<text x="184.3" y="142.4">AGND</text>
<text x="185.1" y="139.8">AREF</text>
<text x="116" y="149.7" transform="rotate(-90 116 149.7)">1</text>
<text x="162.8" y="150">VCC</text>
<text x="162.8" y="147.4">VCC</text>
<text x="162.8" y="144.9">AVCC</text>
<text x="186" y="144.9">GND</text>
<text x="186" y="147.4">GND</text>
<text x="186" y="150">GND</text>
<text x="252" y="153.5" transform="rotate(-90 252 153.5)">2</text>
<text x="116" y="158.5" transform="rotate(-90 116 158.5)">2</text>
<text x="252" y="160" transform="rotate(-90 252 160)">1</text>
<text x="3.9" y="179.2">D</text>
<text x="291" y="179.2">D</text>
<text x="173.7" y="184.3">Title</text>
<text x="173.7" y="189.3">Size:</text>
<text x="191.5" y="189.3">Number:</text>
<text x="214.3" y="189.3">Revision:</text>
<text x="173.7" y="193.1">Date: 20/02/2018</text>
<text x="173.7" y="195.7">File:</text>
<text x="195.3" y="193.1">Time: 15:09:41</text>
<text x="214.3" y="193.1">Sheet2</text>
<text x="223" y="193.1">of 4</text>
<text x="38.1" y="199.5">1</text>
<text x="111.2" y="199.5">2</text>
<text x="184.2" y="199.5">3</text>
<text x="257.3" y="199.5">4</text>
</g>
<g font-size="2.3" fill="#800000">
<text x="237.4" y="18">VCC</text>
<text x="226.3" y="23.1">GND</text>
<text x="100.2" y="29.4">VCC</text>
<text x="51.7" y="30.7">USBID</text>
<text x="94.4" y="30.7">VUSB</text>
<text x="269.5" y="31.9">GND</text>
<text x="137.3" y="42.1">UGND</text>
<text x="218.3" y="46">VCC</text>
<text x="81.4" y="52">VUSB</text>
<text x="42.1" y="61.2">UGND</text>
<text x="73.5" y="80.2">VCC</text>
<text x="11.2" y="86.5">GND</text>
<text x="194.1" y="87.8">GND</text>
<text x="114.8" y="94.1">CS0</text>
<text x="122.6" y="95.4">SCLK</text>
<text x="123.9" y="92.8">CS_M</text>
<text x="113" y="96.6">SCLK</text>
<text x="113" y="99.2">MOSI</text>
<text x="113.3" y="101.7">MISO</text>
<text x="122.6" y="97.9">MOSI</text>
<text x="122.9" y="100.4">MISO</text>
<text x="198.3" y="96.6">RL_SET</text>
<text x="198.4" y="99.2">RL_RESET</text>
<text x="198.7" y="101.7">Home0</text>
<text x="115.1" y="104.3">CS1</text>
<text x="122.5" y="105.6">CS_EE</text>
<text x="122.9" y="103">CS_R</text>
<text x="198.7" y="104.3">Home1</text>
<text x="198.7" y="106.9">Home2</text>
<text x="140.3" y="111.9">PWM</text>
<text x="199.5" y="111.9">FLAG</text>
<text x="222" y="111.9">Noodstop</text>
<text x="73.4" y="115.7">GND</text>
<text x="140.1" y="117">ERC0</text>
<text x="140.1" y="119.5">ERC1</text>
<text x="213.6" y="118.3">GND</text>
<text x="124.1" y="120.8">RX</text>
<text x="124.1" y="123.3">TX</text>
<text x="236.4" y="123.3">GND</text>
<text x="140.1" y="127.1">ERC2</text>
<text x="140.1" y="129.7">ERC3</text>
<text x="124.3" y="134.7">VCC</text>
<text x="140.1" y="132.2">ERC4</text>
<text x="140.1" y="134.7">ERC5</text>
<text x="236.4" y="133.5">GND</text>
<text x="269" y="134.7">Reset</text>
<text x="221.4" y="149.4">VCC</text>
<text x="258.3" y="146.2">VUSB</text>
<text x="199.1" y="158.8">GND</text>
<text x="148.3" y="166.5">GND</text>
<text x="221.3" y="167.8">GND</text>
<text x="258.8" y="171.6">GND</text>
</g>
<g font-size="2.3" fill="#000080">
<text x="107.6" y="29.4">u4B</text>
<text x="217.6" y="29.1">sw1</text>
<text x="252.7" y="27.9">c1</text>
<text x="260.3" y="27.9">c2</text>
<text x="18.7" y="34.5">p1</text>
<text x="68" y="35.7">r2</text>
<text x="132.7" y="31.7">c3</text>
<text x="235.4" y="33.5">d1</text>
<text x="241" y="31.7">r1</text>
<text x="241" y="34.2">10k</text>
<text x="252.7" y="30.4">100nF</text>
<text x="260.3" y="30.4">100nF</text>
<text x="68" y="40.8">22R</text>
<text x="132.7" y="39.8">1µF</text>
<text x="68" y="42.1">r3</text>
<text x="68" y="47.2">22R</text>
<text x="107.6" y="46">ATMega32U4</text>
<text x="18.7" y="49.8">microUSB TypeA</text>
<text x="25" y="52.3">fb1</text>
<text x="68.2" y="49.5">f1</text>
<text x="68.2" y="54.6">Fuse 500mA</text>
<text x="235.9" y="57.4">s1</text>
<text x="235.9" y="59.9">MCDHN-04F-T-V</text>
<text x="55.8" y="60.9">vr1</text>
<text x="64.7" y="60.9">vr2</text>
<text x="211.8" y="69.8">r8</text>
<text x="222" y="71.1">r10</text>
<text x="239.7" y="71.1">r11</text>
<text x="249.9" y="69.8">r9</text>
<text x="211.8" y="72.3">1k</text>
<text x="222" y="73.6">1k</text>
<text x="239.7" y="73.6">1k</text>
<text x="249.9" y="72.3">1k</text>
<text x="198.9" y="78.9">r12</text>
<text x="198.9" y="84">1k</text>
<text x="212.8" y="78.9">r13</text>
<text x="212.8" y="84">520R</text>
<text x="226.8" y="78.9">r14</text>
<text x="226.8" y="84">520R</text>
<text x="240.7" y="78.9">r15</text>
<text x="240.7" y="84">520R</text>
<text x="86.6" y="87.8">u3</text>
<text x="86.6" y="90.3">256 Kbit EEPROM</text>
<text x="140.4" y="94.1">r35</text>
<text x="148.1" y="91.6">r37</text>
<text x="161" y="90.3">u4A</text>
<text x="132.7" y="96.6">r34</text>
<text x="132.7" y="101.7">47R</text>
<text x="140.4" y="99.2">47R</text>
<text x="140.4" y="101.7">r36</text>
<text x="148.1" y="96.6">47R</text>
<text x="148.1" y="99.2">r38</text>
<text x="132.4" y="104.3">r33</text>
<text x="140.4" y="106.9">47R</text>
<text x="148.1" y="104.3">47R</text>
<text x="132.4" y="109.4">47R</text>
<text x="200.1" y="115.7">r16</text>
<text x="226.8" y="119.3">c4</text>
<text x="200.1" y="120.8">10k</text>
<text x="224.5" y="124.6">Q1</text>
<text x="210.5" y="126.9">r4</text>
<text x="210.5" y="129.4">1M</text>
<text x="226.8" y="127.4">22pF</text>
<text x="226.8" y="129.4">c5</text>
<text x="226.8" y="137.5">22pF</text>
<text x="118.8" y="139.8">r21</text>
<text x="142" y="139.8">fb2</text>
<text x="209.5" y="142.1">c6</text>
<text x="118.8" y="144.9">330R</text>
<text x="209.5" y="144.6">100nF</text>
<text x="120.3" y="153.5">d8</text>
<text x="161" y="153.8">ATMega32U4</text>
<text x="255.7" y="155.8">c8</text>
<text x="153.6" y="156">c7</text>
<text x="153.6" y="158.6">100nF</text>
<text x="226.5" y="157.3">c26</text>
<text x="226.5" y="159.8">100nF</text>
<text x="236.9" y="157.3">c25</text>
<text x="236.9" y="159.8">100nF</text>
<text x="255.7" y="158.3">10u</text>
<text x="264.1" y="157.3">c9</text>
<text x="264.1" y="159.8">100nF</text>
<text x="237.2" y="183">KULeuven</text>
<text x="180" y="195.7">C:\Altium\Projects\BP_MotorDriver\Controller.SchDoc</text>
</g>
<text font-size="1.8" x="192.3" y="120.5">PIu401</text>
<text font-size="1.8" fill="#000080" x="227.9" y="122.9">PIc402</text>
<g font-size="1.4">
<text x="32.1" y="41.5">PIp103</text>
<text x="32.1" y="39.1">PIp104</text>
<text x="102" y="41.5">PIu403</text>
<text x="102" y="39.1">PIu404</text>
<text x="32.1" y="44">PIp102</text>
<text x="155.2" y="93.8">PIu408</text>
<text x="155.2" y="96.2">PIu409</text>
</g>
<text font-size="1.4" fill="#000080" x="60" y="98.7">PIu303</text>
</svg>
